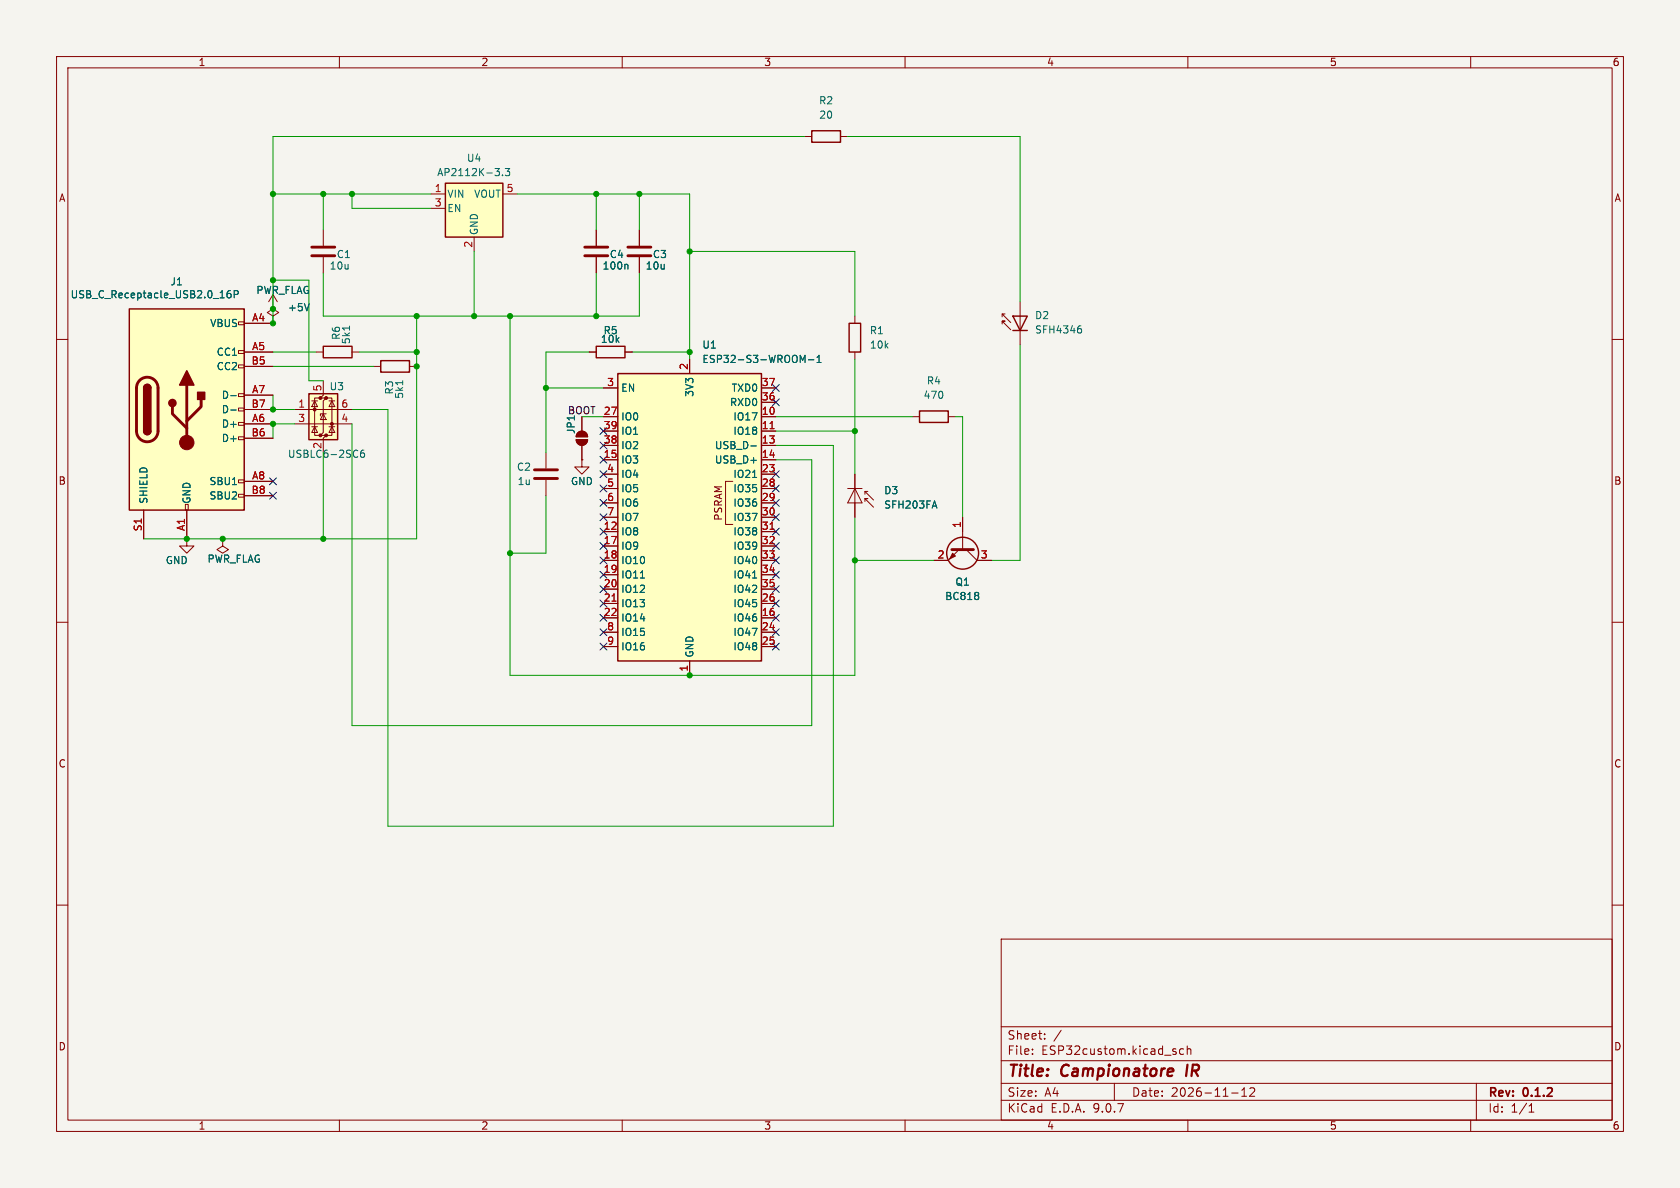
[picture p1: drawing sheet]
<svg xmlns="http://www.w3.org/2000/svg" width="297mm" height="210mm" viewBox="0 0 297 210" stroke-linecap="round" stroke-linejoin="round" font-family="sans-serif">
<path d="M0 0h297v210h-297z" fill="#f5f4ef" stroke="#f5f4ef" stroke-width=".18"/>
<g fill="none" stroke="#840000" stroke-width=".18">
<path d="M10 10h277v190h-277zM12 12h273v186h-273zM60 10v2M110 10v2M160 10v2M210 10v2M260 10v2M10 60h2M55.9 62.2h1.2M62.2 62.2h1.3M285 60h2M10 110h2"/>
<path d="M285 110h2M10 160h2M177 166h108v32h-108zM285 160h2M60 198v2M110 198v2M160 198v2M177 194.5h108M177 191.5h108M177 187.5h108M177 181.5h108M182.5 186.3v.1"/>
<path d="M182.5 185.5v.1M184.7 183.6v.1M184.7 182.8v.1M187.6 182.1l-1.3 2M197 191.5v3M207.7 185.4l.2 .1M207.7 185.9l.3 .2-.3 .3M209.2 185.5l-.4-.1-.3 .3v.4l.2 .2h.5M209.9 185.5l.2-.1 .4 .1v.9M209.9 184.9v1.5M210 198v2M217.7 193.2h1.2"/>
<path d="M219.5 193.8h.9M219.5 192.7l.5-.4v1.5M221 192.4l.5-.1 .2 .1 .1 .3-.9 1.1h.9M260 198v2M261 191.5v6.5M270.3 196.6h.9M270.3 195.5l.4-.4v1.5"/>
</g>
<path d="M209.9 188.2l-.2 2" fill="none" stroke="#840000" stroke-width=".4"/>
<path d="M57.1 61.2h5.1v2h-5.1z" fill="none" stroke="#840000" stroke-width=".25"/>
<path d="M61.8 57.6v.8" fill="none" stroke="#006464" stroke-width=".18"/>
<path d="M78.7 32.4h10.2v9.5h-10.2z" fill="#ffffc2"/>
<path d="M78.7 32.4h10.2v9.5h-10.2zM143.5 23.1h5.1v2h-5.1zM67.3 63.8h5.1v2h-5.1zM105.4 61.2h5.1v2h-5.1z" fill="none" stroke="#840000" stroke-width=".25"/>
<g fill="none" stroke="#840000" stroke-width=".18">
<path d="M76.2 34.3h2.5M76.2 36.8h2.5M88.9 34.3h2.5M142.2 24.1h1.3M148.6 24.1h1.3M83.8 41.9v2.6M105.4 40.6v2.8M105.4 45.5v2.8M113 40.6v2.8M113 45.5v2.8M66 64.8h1.3M72.4 64.8h1.3"/>
<path d="M101.9 77.7h2a1.02 1.02 0 0 1-1 1 1.02 1.02 0 0 1-1-1zM102.1 76.5a1.02 1.02 0 0 1 1.2-.2 1.02 1.02 0 0 1 .6 .9h-2zM102.9 73.7v2.5M102.9 78.7v2.6M104.1 62.2h1.3M110.5 62.2h1.3M102.9 81.3v1.3h1.2l-1.2 1.2-1.3-1.2h1.3M102.9 81.3h.1"/>
</g>
<path d="M87.5 29.8h.8l-.4 .5M88.2 30.4v.5M88.8 30.9v.2M89.3 29.8h.8l-.4 .5 .3 .1v.5l-.1 .2-.6-.2M110.8 46.7l.2 .2v.7M71.2 67.3v.7" fill="none" stroke="#006464" stroke-width=".18"/>
<path d="M103.4 43.7h4M103.4 45.2h4M111 43.7h4.1M111 45.2h4.1" fill="none" stroke="#840000" stroke-width=".51"/>
<g fill="#840000" stroke="#840000" stroke-width=".18">
<path d="M102.1 76.5a1.02 1.02 0 0 1 1.2-.2 1.02 1.02 0 0 1 .6 .9h-2z"/>
<path d="M101.9 77.7h2a1.02 1.02 0 0 1-1 1 1.02 1.02 0 0 1-1-1z"/>
</g>
<path d="M109.2 66h25.4v50.8h-25.4z" fill="#ffffc2"/>
<path d="M150.1 57.2h2v5h-2zM109.2 66h25.4v50.8h-25.4z" fill="none" stroke="#840000" stroke-width=".25"/>
<g fill="none" stroke="#840000" stroke-width=".18">
<path d="M57.1 40.6v2.8M57.1 45.5v2.8M151.1 55.9v1.3M106.7 68.6h2.5M106.7 73.7h2.5M106.7 76.2h2.5M106.7 78.7h2.5M121.9 63.5v2.5M134.6 68.6h2.6M134.6 73.7h2.6M134.6 76.2h2.6M134.6 78.7h2.6"/>
<path d="M134.6 71.1h2.6M151.1 62.2v1.3M96.5 80v2.8M96.5 84.8v2.8M106.7 81.3h2.5M106.7 83.8h2.5M106.7 86.4h2.5M106.7 88.9h2.5M106.7 91.4h2.5M106.7 94h2.5M106.7 96.5h2.5M106.7 99.1h2.5"/>
<path d="M129.5 85.1h-1.2v7.6h1.2M134.6 81.3h2.6M134.6 83.8h2.6M134.6 86.4h2.6M134.6 88.9h2.6M134.6 91.4h2.6M134.6 94h2.6M134.6 96.5h2.6M134.6 99.1h2.6M106.7 101.6h2.5M106.7 104.1h2.5M106.7 106.7h2.5"/>
<path d="M106.7 109.2h2.5M106.7 111.8h2.5M106.7 114.3h2.5M121.9 116.8v2.6M134.6 101.6h2.6M134.6 104.1h2.6M134.6 106.7h2.6M134.6 109.2h2.6M134.6 111.8h2.6M134.6 114.3h2.6"/>
</g>
<path d="M132.7 78.8h1M141.9 63.7l.4-.9v1.3M142.9 63.6h1M144.4 64.1h.8M144.4 63.2l.4-.4v1.3M133 84.4h.8M113.2 102.2h.7M133 102.2h.8" fill="none" stroke="#006464" stroke-width=".18"/>
<path d="M136.1 75.8h.8M136.1 93.6h.8M108.2 106.3h.7" fill="none" stroke="#a90000" stroke-width=".18"/>
<path d="M55.1 43.7h4.1M55.1 45.2h4.1M94.5 83.1h4.1M94.5 84.6h4.1" fill="none" stroke="#840000" stroke-width=".51"/>
<path d="M54.6 69.6h5.1v8.1h-5.1z" fill="#ffffc2"/>
<g fill="#840000" stroke="#840000" stroke-width=".18">
<circle cx="55.6" cy="72.4" r=".25"/>
<circle cx="56.6" cy="70.4" r=".25"/>
<circle cx="56.6" cy="77" r=".25"/>
<circle cx="57.7" cy="70.4" r=".25"/>
<circle cx="57.7" cy="77" r=".25"/>
<circle cx="58.7" cy="74.9" r=".25"/>
</g>
<g fill="none" stroke="#840000" stroke-width=".18">
<path d="M48.3 55.9l1-.7-1-.6-1.1 .6 1.1 .7v1.3M48.3 57.2h.1M48.3 54.6h.1M48.3 52.1l-.8 1.2M48.3 52.1l.7 1.2M48.3 52.1v2.5M177.2 57.3v-.5h.5h-.5l1.5 1.5M177.2 55.5v.5M177.7 55.5h-.5l1.5 1.5M180.3 53.3v7.7M52.1 72.4h10.1M52.1 74.9h10.1"/>
<path d="M55.1 75.4h1M55.1 70.9h1M55.6 70.9l.5 1h-1zM55.6 75.4l.5 1.1h-1zM56.6 70.4h-1v6.6h1M57.1 67.3v2.6l-.5 .5h1.1l-.6 .5v5.6l-.5 .5h1.1l-.6 .5v2.5M57.1 73.2l.6 1h-1.1zM57.7 73.2h-1.1v.3M57.7 70.4h1v6.6h-1M58.2 75.4h1M58.2 70.9h1M58.7 70.9l.5 1h-1z"/>
<path d="M58.7 75.4l.5 1.1h-1zM161.3 73.7h1.3M167.6 73.7h1.3M33 95.3v1.2h1.3l-1.3 1.3-1.3-1.3h1.3M33 95.3h.1M39.4 95.3v1.2l1 .7-1 .6-1-.6 1-.7M39.4 95.3h.1M149.9 86.4h2.5M151.1 86.4l1.3 2.5h-2.5zM151.1 83.8v7.6M152.9 88.6v-.5h.5h-.5l1.5 1.6M152.9 86.9v.5"/>
<path d="M153.4 86.9h-.5l1.5 1.5"/>
</g>
<path d="M179.1 55.9h2.5l-1.3 2.5zM179.1 58.4h2.5M54.6 69.6h5.1v8.1h-5.1zM162.6 72.6h5v2.1h-5z" fill="none" stroke="#840000" stroke-width=".25"/>
<path d="M54.7 53.7l-.5 1.2M190.7 58.1h.3l.2 .2v.5l-.5 .1M190.9 57.6h.2M64.3 79.6h-.3a.86 .86 0 0 0 0 1.2l.4-.1 .1-.4-.3-.2h-.2l-.3 .2M165.2 88.6l.4 1.2" fill="none" stroke="#006464" stroke-width=".18"/>
<path d="M22.9 54.6h20.3v35.6h-20.3z" fill="#ffffc2"/>
<g fill="none" stroke="#840000" stroke-width=".18">
<path d="M42.2 56.9h1v.5h-1zM43.2 57.2h5.1M48.3 57.2h.1M48.3 54.6h.1M105.4 40.6v2.8M105.4 45.5v2.8M113 40.6v2.8M113 45.5v2.8M42.2 62h1v.5h-1zM42.2 64.5h1v.5h-1zM42.2 69.6h1v.5h-1zM42.2 72.1h1v.5h-1z"/>
<path d="M42.2 74.7h1v.5h-1zM42.2 77.2h1v.5h-1zM43.2 62.2h5.1M43.2 64.8h5.1M43.2 69.9h5.1M43.2 72.4h5.1M43.2 74.9h5.1M43.2 77.5h5.1M102.9 73.7v2.5M102.9 78.7v2.6M104.1 62.2h1.3M106.7 68.6h2.5"/>
<path d="M106.7 73.7h2.5M106.7 76.2h2.5M106.7 78.7h2.5M110.5 62.2h1.3M121.9 63.5v2.5M134.6 68.6h2.6M134.6 73.7h2.6M134.6 76.2h2.6M134.6 78.7h2.6M134.6 71.1h2.6M25.4 90.2v5.1M32.8 89.2h.5v1h-.5z"/>
<path d="M33 95.3h.1M33 90.2v5.1M39.4 95.3h.1M42.2 84.8h1v.5h-1zM42.2 87.4h1v.5h-1zM43.2 85.1h5.1M43.2 87.6h5.1M102.9 81.3h.1M106.7 99.1h2.5M106.7 81.3h2.5M106.7 83.8h2.5M106.7 86.4h2.5"/>
<path d="M106.7 88.9h2.5M106.7 91.4h2.5M106.7 94h2.5M106.7 96.5h2.5M134.6 99.1h2.6M134.6 81.3h2.6M134.6 83.8h2.6M134.6 86.4h2.6M134.6 88.9h2.6M134.6 91.4h2.6M134.6 94h2.6M134.6 96.5h2.6"/>
<path d="M151.1 83.8v2.6M151.1 88.9v2.5M169.5 97.2l-1.9 1.9h-2.5M170.2 91.4v5.8M170.8 97.2l1.9 1.9h2.6M106.7 101.6h2.5M106.7 104.1h2.5M106.7 106.7h2.5M106.7 109.2h2.5M106.7 111.8h2.5M106.7 114.3h2.5M121.9 116.8v2.6"/>
<path d="M134.6 101.6h2.6M134.6 104.1h2.6M134.6 106.7h2.6M134.6 109.2h2.6M134.6 111.8h2.6M134.6 114.3h2.6"/>
</g>
<g fill="none" stroke="#840000" stroke-width=".25">
<path d="M22.9 54.6h20.3v35.6h-20.3zM25.4 68.6a.64 .64 0 0 1 .6-.7 .64 .64 0 0 1 .7 .7M25.4 76.2a.64 .64 0 0 0 .6 .6 .64 .64 0 0 0 .7-.6"/>
<circle cx="170.2" cy="97.8" r="2.82"/>
</g>
<path d="M24.7 67.2a1.9 1.9 0 0 1 2.1-.4 1.9 1.9 0 0 1 1.1 1.8v7.6a1.91 1.91 0 0 1-1.9 1.9 1.91 1.91 0 0 1-1.9-1.9v-7.8l.2-.6zM30.5 71.9v1.3l2.5 2.5M33 68.1v10.1M35.6 70.6v1.3l-2.6 2.5M168.3 97.2h3.8" fill="none" stroke="#840000" stroke-width=".51"/>
<g fill="#840000" stroke="#840000" stroke-width=".25">
<path d="M25.4 68.6h1.3v7.6h-1.3z"/>
<path d="M25.6 68.1a.64 .64 0 0 1 .7-.1 .64 .64 0 0 1 .4 .6h-1.3z"/>
<path d="M25.4 76.2h1.3a.64 .64 0 0 1-.7 .6 .64 .64 0 0 1-.6-.6z"/>
<path d="M33 65.5l1.3 2.6h-2.6z"/>
<path d="M34.9 69.3h1.3v1.3h-1.3z"/>
<circle cx="30.5" cy="71.2" r=".63"/>
</g>
<g fill="#840000" stroke="#840000" stroke-width=".18">
<path d="M168.4 97.8l.5 .5-1 .5z"/>
<circle cx="33" cy="78.2" r="1.27"/>
</g>
<g fill="none" stroke="#006464" stroke-width=".18">
<path d="M40.7 51.4h-.3a.86 .86 0 0 0 0 1.2l.4-.1 .1-.4-.3-.2h-.2l-.3 .2M41.4 52h.6l.1-.2v-.3l-.7-.1v1.2M54.7 53.7l-.5 1.2M110.8 46.7l.2 .2v.7M40.8 69.9h1M40.8 72.5h1M132.7 78.8h1M141.9 63.7l.4-.9v1.3M142.9 63.6h1M144.4 64.1h.8M144.4 63.2l.4-.4v1.3M133 84.4h.8"/>
<path d="M165.2 88.6l.4 1.2M113.2 102.2h.7M133 102.2h.8M172.9 104.8l.1 .2-.1 .2M172.9 105.3l.1 .2-.1 .4"/>
</g>
<g fill="none" stroke="#009600" stroke-width=".18">
<path d="M48.3 34.3h27.9M57.1 34.3v6.3M62.2 34.3v2.5h14M91.4 34.3h30.5v29.2M105.4 34.3v6.3M113 34.3v6.3M142.2 24.1h-93.9v33.1M149.9 24.1h30.4v29.2M48.3 49.5h6.3v17.8h2.5M57.1 48.3v7.6h55.9v-7.6M73.7 55.9v39.4h-48.3M83.8 44.5v11.4"/>
<path d="M90.2 55.9v63.5h60.9v-28M105.4 48.3v7.6M121.9 44.5h29.2v11.4M48.3 62.2h7.6M48.3 64.8h17.7M48.3 69.9v2.5h3.8M52.1 74.9h-3.8v2.6M62.2 74.9v53.4h81.3v-47h-6.3M62.2 72.4h6.4v73.7h78.7v-67.4h-10.1M63.5 62.2h10.2M96.5 68.6h10.2M102.9 73.7h3.8"/>
<path d="M104.1 62.2h-7.6v17.8M111.8 62.2h10.1M137.2 73.7h24.1M137.2 76.2h13.9M151.1 63.5v20.3M168.9 73.7h1.3v17.7M180.3 61v38.1h-5M57.1 80v15.3M96.5 87.6v10.2h-6.3M151.1 99.1h14"/>
</g>
<g fill="none" stroke="#000084" stroke-width=".18">
<path d="M106.1 78.1l1.2 1.2M106.1 75.6l1.2 1.2M107.3 78.1l-1.2 1.2M107.3 75.6l-1.2 1.2M136.6 70.5l1.2 1.2M136.6 68l1.2 1.2M137.8 70.5l-1.2 1.2M137.8 68l-1.2 1.2M47.7 84.5l1.2 1.2M47.7 87l1.2 1.2M48.9 84.5l-1.2 1.2M48.9 87l-1.2 1.2"/>
<path d="M106.1 85.8l1.2 1.2M106.1 83.2l1.2 1.2M106.1 80.7l1.2 1.2M106.1 88.3l1.2 1.2M106.1 95.9l1.2 1.2M106.1 90.8l1.2 1.2M106.1 98.5l1.2 1.2M106.1 93.4l1.2 1.2M107.3 85.8l-1.2 1.2M107.3 83.2l-1.2 1.2M107.3 80.7l-1.2 1.2M107.3 98.5l-1.2 1.2"/>
<path d="M107.3 88.3l-1.2 1.2M107.3 95.9l-1.2 1.2M107.3 90.8l-1.2 1.2M107.3 93.4l-1.2 1.2M136.6 95.9l1.2 1.2M136.6 93.4l1.2 1.2M136.6 90.8l1.2 1.2M136.6 98.5l1.2 1.2M136.6 85.8l1.2 1.2M136.6 88.3l1.2 1.2M136.6 83.2l1.2 1.2M137.8 95.9l-1.2 1.2"/>
<path d="M137.8 93.4l-1.2 1.2M137.8 90.8l-1.2 1.2M137.8 98.5l-1.2 1.2M137.8 85.8l-1.2 1.2M137.8 88.3l-1.2 1.2M137.8 83.2l-1.2 1.2M106.1 103.5l1.2 1.2M106.1 106.1l1.2 1.2M106.1 113.7l1.2 1.2M106.1 108.6l1.2 1.2M106.1 111.2l1.2 1.2M106.1 101l1.2 1.2"/>
<path d="M107.3 103.5l-1.2 1.2M107.3 106.1l-1.2 1.2M107.3 101l-1.2 1.2M107.3 113.7l-1.2 1.2M107.3 108.6l-1.2 1.2M107.3 111.2l-1.2 1.2M136.6 108.6l1.2 1.2M136.6 111.2l1.2 1.2M136.6 101l1.2 1.2M136.6 103.5l1.2 1.2M136.6 113.7l1.2 1.2M136.6 106.1l1.2 1.2"/>
<path d="M137.8 108.6l-1.2 1.2M137.8 111.2l-1.2 1.2M137.8 101l-1.2 1.2M137.8 103.5l-1.2 1.2M137.8 113.7l-1.2 1.2M137.8 106.1l-1.2 1.2"/>
</g>
<path d="M136.1 75.8h.8M136.1 93.6h.8M108.2 106.3h.7" fill="none" stroke="#a90000" stroke-width=".18"/>
<g fill="#009600" stroke="#009600" stroke-width=".18">
<circle cx="57.1" cy="95.3" r=".46"/>
<circle cx="48.3" cy="72.4" r=".46"/>
<circle cx="48.3" cy="57.2" r=".46"/>
<circle cx="48.3" cy="74.9" r=".46"/>
<circle cx="39.4" cy="95.3" r=".46"/>
<circle cx="33" cy="95.3" r=".46"/>
<circle cx="121.9" cy="62.2" r=".46"/>
<circle cx="121.9" cy="119.4" r=".46"/>
<circle cx="90.2" cy="97.8" r=".46"/>
<circle cx="151.1" cy="76.2" r=".46"/>
<circle cx="151.1" cy="99.1" r=".46"/>
<circle cx="105.4" cy="55.9" r=".46"/>
<circle cx="90.2" cy="55.9" r=".46"/>
<circle cx="83.8" cy="55.9" r=".46"/>
<circle cx="113" cy="34.3" r=".46"/>
<circle cx="121.9" cy="44.5" r=".46"/>
<circle cx="105.4" cy="34.3" r=".46"/>
<circle cx="96.5" cy="68.6" r=".46"/>
<circle cx="48.3" cy="34.3" r=".46"/>
<circle cx="57.1" cy="34.3" r=".46"/>
<circle cx="62.2" cy="34.3" r=".46"/>
<circle cx="73.7" cy="55.9" r=".46"/>
<circle cx="73.7" cy="64.8" r=".46"/>
<circle cx="73.7" cy="62.2" r=".46"/>
<circle cx="48.3" cy="49.5" r=".46"/>
<circle cx="48.3" cy="54.6" r=".46"/>
</g>
<g font-size="2.8" fill="#840000">
<text x="178" y="190.9">Title:</text>
<text x="187.7" y="190.9">Campionatore</text>
<text x="210.6" y="190.9">IR</text>
</g>
<g font-size="2.1" fill="#840000">
<text x="178" y="184">Sheet:</text>
<text x="178" y="186.7">File:</text>
<text x="184.1" y="186.7">ESP32custom.kicad_sch</text>
<text x="178" y="196.9">KiCad</text>
<text x="178" y="194.1">Size:</text>
<text x="184.7" y="194.1">A4</text>
<text x="185.7" y="196.9">E.D.A.</text>
<text x="193.3" y="196.9">9.0.7</text>
<text x="200" y="194.1">Date:</text>
<text x="207" y="194.1">2026-11-12</text>
<text x="263" y="194.3">Rev:</text>
<text x="263" y="196.9">Id:</text>
<text x="267.1" y="196.9">1/1</text>
<text x="269.4" y="194.3">0.1.2</text>
</g>
<g font-size="1.8" fill="#840000">
<text x="35" y="11.9">1</text>
<text x="85" y="11.9">2</text>
<text x="135" y="11.9">3</text>
<text x="185" y="11.9">4</text>
<text x="235" y="11.9">5</text>
<text x="285" y="11.9">6</text>
<text x="10.3" y="35.9">A</text>
<text x="285.3" y="35.9">A</text>
<text x="10.3" y="85.9">B</text>
<text x="285.3" y="85.9">B</text>
<text x="127.9" y="92.1" transform="rotate(-90 127.9 92.1)">PSRAM</text>
<text x="10.3" y="135.9">C</text>
<text x="285.3" y="135.9">C</text>
<text x="10.3" y="185.9">D</text>
<text x="285.3" y="185.9">D</text>
<text x="35" y="199.9">1</text>
<text x="85" y="199.9">2</text>
<text x="135" y="199.9">3</text>
<text x="185" y="199.9">4</text>
<text x="235" y="199.9">5</text>
<text x="285" y="199.9">6</text>
</g>
<g font-size="1.8" fill="#006464">
<text x="144.7" y="18.6">R2</text>
<text x="144.7" y="21.2">20</text>
<text x="82.4" y="28.8">U4</text>
<text x="77.2" y="31.3">AP2112K-3.3</text>
<text x="79" y="35.2">VIN</text>
<text x="83.7" y="35.2">VOUT</text>
<text x="79" y="37.7">EN</text>
<text x="84.7" y="41.7" transform="rotate(-90 84.7 41.7)">GND</text>
<text x="58.2" y="47.9">10u</text>
<text x="59.4" y="45.8">C1</text>
<text x="106.4" y="47.9">100n</text>
<text x="107.7" y="45.8">C4</text>
<text x="114.1" y="47.9">10u</text>
<text x="115.3" y="45.8">C3</text>
<text x="12.4" y="52.9">USB_C_Receptacle_USB2.0_16P</text>
<text x="30.1" y="50.6">J1</text>
<text x="45.2" y="52.2">PWR_FLAG</text>
<text x="37.1" y="58">VBUS</text>
<text x="50.8" y="55.2">+5V</text>
<text x="106.6" y="59.3">R5</text>
<text x="153.7" y="59.3">R1</text>
<text x="182.9" y="56.6">D2</text>
<text x="182.9" y="59.2">SFH4346</text>
<text x="38.2" y="63.1">CC1</text>
<text x="38.2" y="65.6">CC2</text>
<text x="60.3" y="60.2" transform="rotate(-90 60.3 60.2)">R6</text>
<text x="62.1" y="61" transform="rotate(-90 62.1 61)">5k1</text>
<text x="106.1" y="60.8">10k</text>
<text x="124.1" y="61.8">U1</text>
<text x="124.1" y="64.4">ESP32-S3-WROOM-1</text>
<text x="153.7" y="61.8">10k</text>
<text x="39.1" y="70.7">D-</text>
<text x="58.2" y="69.2">U3</text>
<text x="69.7" y="69.8" transform="rotate(-90 69.7 69.8)">R3</text>
<text x="71.5" y="70.6" transform="rotate(-90 71.5 70.6)">5k1</text>
<text x="109.7" y="69.4">EN</text>
<text x="122.8" y="70.3" transform="rotate(-90 122.8 70.3)">3V3</text>
<text x="128.9" y="72">RXD0</text>
<text x="129.3" y="69.4">TXD0</text>
<text x="163.2" y="70.7">470</text>
<text x="163.8" y="68.2">R4</text>
<text x="39.1" y="73.3">D-</text>
<text x="39.1" y="75.8">D+</text>
<text x="101.8" y="76.8" transform="rotate(-90 101.8 76.8)">JP1</text>
<text x="109.7" y="74.5">IO0</text>
<text x="109.7" y="77.1">IO1</text>
<text x="129.6" y="74.5">IO17</text>
<text x="129.6" y="77.1">IO18</text>
<text x="39.1" y="78.3">D+</text>
<text x="50.8" y="81.1">USBLC6-2SC6</text>
<text x="56.9" y="79.4" transform="rotate(-90 56.9 79.4)">2</text>
<text x="91.3" y="83.4">C2</text>
<text x="109.7" y="79.6">IO2</text>
<text x="109.7" y="82.1">IO3</text>
<text x="126.3" y="79.6">USB_D-</text>
<text x="126.3" y="82.1">USB_D+</text>
<text x="26.3" y="89.2" transform="rotate(-90 26.3 89.2)">SHIELD</text>
<text x="33.9" y="89.2" transform="rotate(-90 33.9 89.2)">GND</text>
<text x="36.9" y="86">SBU1</text>
<text x="36.9" y="88.5">SBU2</text>
<text x="91.4" y="86">1u</text>
<text x="100.8" y="86">GND</text>
<text x="109.7" y="84.7">IO4</text>
<text x="109.7" y="87.2">IO5</text>
<text x="109.7" y="89.8">IO6</text>
<text x="129.6" y="84.7">IO21</text>
<text x="129.6" y="87.2">IO35</text>
<text x="129.6" y="89.8">IO36</text>
<text x="156.2" y="87.6">D3</text>
<text x="109.7" y="92.3">IO7</text>
<text x="109.7" y="94.8">IO8</text>
<text x="129.6" y="92.3">IO37</text>
<text x="129.6" y="94.8">IO38</text>
<text x="156.2" y="90.1">SFH203FA</text>
<text x="29.2" y="99.9">GND</text>
<text x="36.6" y="99.7">PWR_FLAG</text>
<text x="109.7" y="97.4">IO9</text>
<text x="109.7" y="99.9">IO10</text>
<text x="129.6" y="97.4">IO39</text>
<text x="129.6" y="99.9">IO40</text>
<text x="109.7" y="102.5">IO11</text>
<text x="109.7" y="105">IO12</text>
<text x="109.7" y="107.5">IO13</text>
<text x="129.6" y="102.5">IO41</text>
<text x="129.6" y="105">IO42</text>
<text x="129.6" y="107.5">IO45</text>
<text x="167" y="106.3">BC818</text>
<text x="168.8" y="103.7">Q1</text>
<text x="109.7" y="110.1">IO14</text>
<text x="109.7" y="112.6">IO15</text>
<text x="129.6" y="110.1">IO46</text>
<text x="129.6" y="112.6">IO47</text>
<text x="109.7" y="115.2">IO16</text>
<text x="122.8" y="116.3" transform="rotate(-90 122.8 116.3)">GND</text>
<text x="129.6" y="115.2">IO48</text>
</g>
<g font-size="1.8" fill="#a90000">
<text x="76.8" y="34">1</text>
<text x="89.5" y="34">5</text>
<text x="76.8" y="36.6">3</text>
<text x="83.6" y="43.9" transform="rotate(-90 83.6 43.9)">2</text>
<text x="44.5" y="56.9">A4</text>
<text x="44.4" y="64.5">B5</text>
<text x="44.5" y="62">A5</text>
<text x="121.7" y="65.5" transform="rotate(-90 121.7 65.5)">2</text>
<text x="44.5" y="69.6">A7</text>
<text x="56.9" y="69.3" transform="rotate(-90 56.9 69.3)">5</text>
<text x="107.2" y="68.3">3</text>
<text x="134.6" y="68.3">37</text>
<text x="134.6" y="70.9">36</text>
<text x="44.4" y="72.1">B7</text>
<text x="44.4" y="77.2">B6</text>
<text x="44.5" y="74.7">A6</text>
<text x="52.6" y="72.1">1</text>
<text x="52.6" y="74.7">3</text>
<text x="60.3" y="72.1">6</text>
<text x="60.3" y="74.7">4</text>
<text x="106.6" y="73.4">27</text>
<text x="106.6" y="75.9">39</text>
<text x="134.6" y="73.4">10</text>
<text x="134.6" y="75.9">11</text>
<text x="106.6" y="78.5">38</text>
<text x="106.6" y="81">15</text>
<text x="107.2" y="83.6">4</text>
<text x="134.6" y="78.5">13</text>
<text x="134.6" y="81">14</text>
<text x="134.6" y="83.6">23</text>
<text x="44.4" y="87.4">B8</text>
<text x="44.5" y="84.8">A8</text>
<text x="107.2" y="86.1">5</text>
<text x="107.2" y="88.6">6</text>
<text x="134.6" y="86.1">28</text>
<text x="134.6" y="88.6">29</text>
<text x="25.1" y="94" transform="rotate(-90 25.1 94)">S1</text>
<text x="32.8" y="94" transform="rotate(-90 32.8 94)">A1</text>
<text x="106.6" y="93.7">12</text>
<text x="107.2" y="91.2">7</text>
<text x="134.6" y="91.2">30</text>
<text x="134.6" y="93.7">31</text>
<text x="169.9" y="93.4" transform="rotate(-90 169.9 93.4)">1</text>
<text x="106.6" y="96.3">17</text>
<text x="106.6" y="98.8">18</text>
<text x="106.6" y="101.3">19</text>
<text x="134.6" y="96.3">32</text>
<text x="134.6" y="98.8">33</text>
<text x="134.6" y="101.3">34</text>
<text x="165.7" y="98.8">2</text>
<text x="173.3" y="98.8">3</text>
<text x="106.6" y="103.9">20</text>
<text x="106.6" y="106.4">21</text>
<text x="134.6" y="103.9">35</text>
<text x="134.6" y="106.4">26</text>
<text x="106.6" y="109">22</text>
<text x="107.2" y="111.5">8</text>
<text x="134.6" y="109">16</text>
<text x="134.6" y="111.5">24</text>
<text x="107.2" y="114">9</text>
<text x="121.7" y="118.8" transform="rotate(-90 121.7 118.8)">1</text>
<text x="134.6" y="114">25</text>
</g>
<text font-size="1.8" fill="#0f0f0f" x="100.3" y="73.3">BOOT</text>
</svg>
